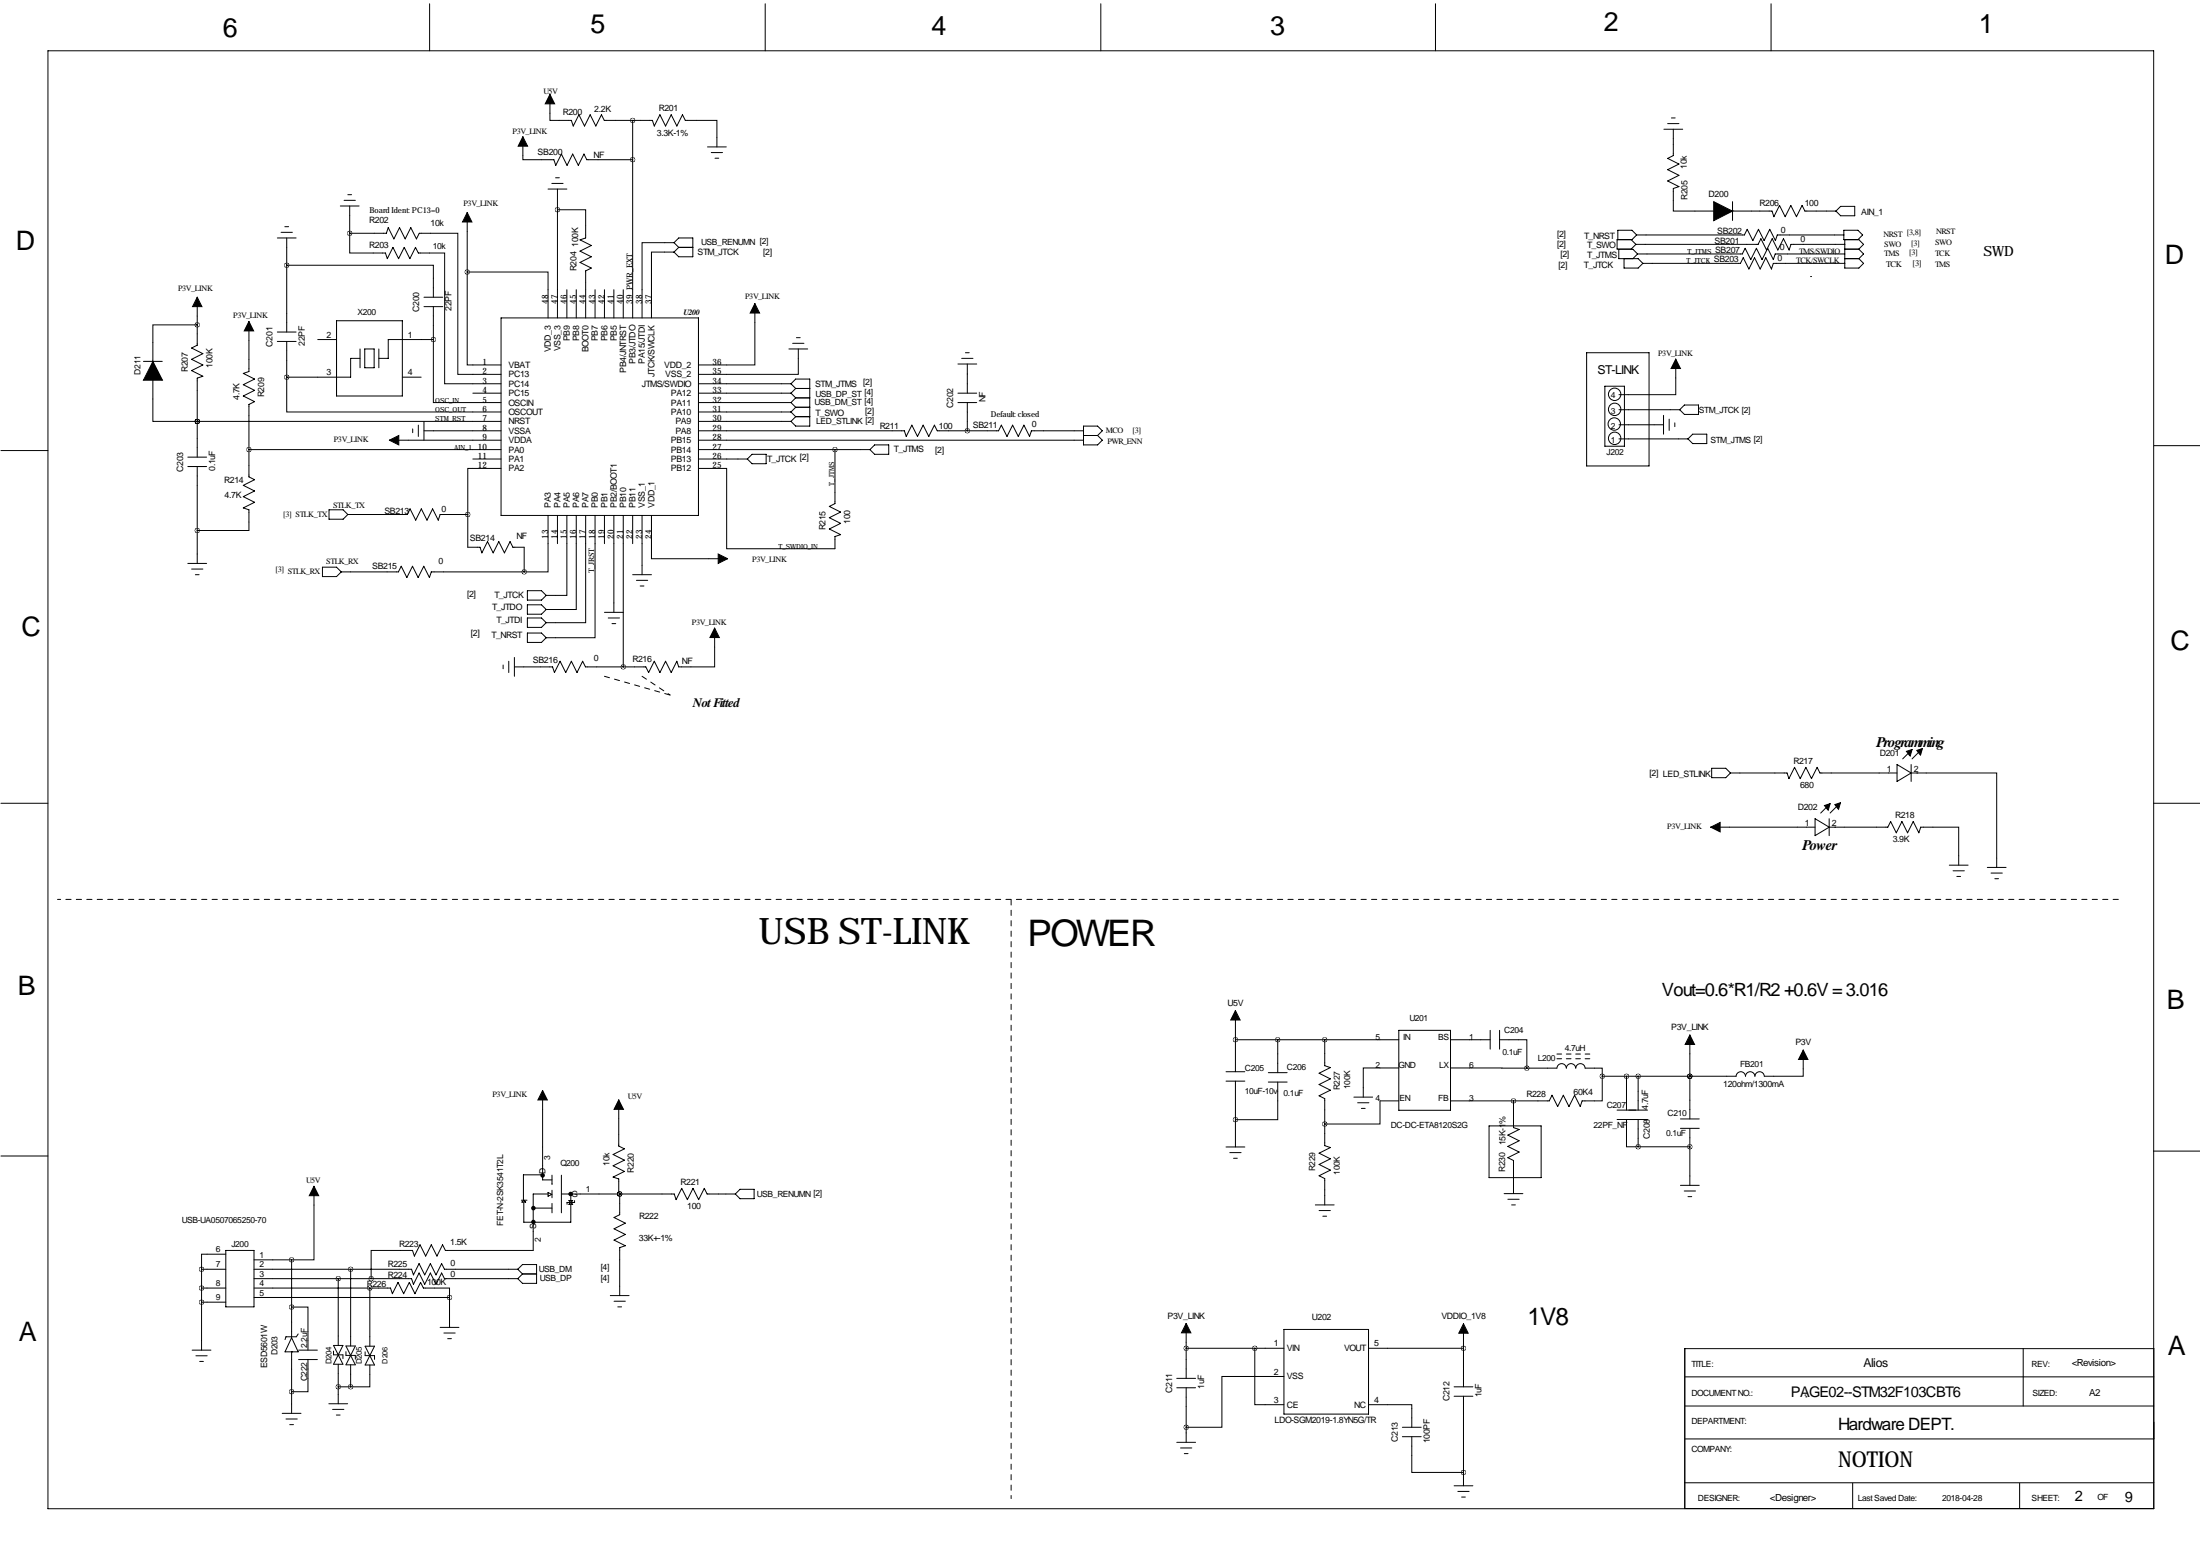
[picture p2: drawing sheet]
<svg xmlns="http://www.w3.org/2000/svg" width="594mm" height="419mm" viewBox="0 0 594 419" stroke-linecap="round" stroke-linejoin="round" font-family="sans-serif">
<g fill="none" stroke="#000" stroke-width=".27">
<path d="M13 13.7h568.9v393.7h-568.9zM116.1 1v12.7M206.8 1v12.7M297.4 1v12.7M387.9 1v12.7M478.5 1v12.7M141.3 36.9v6.2h8.4l.5 1.6 1.5-3.1 1.5 3.1 1.5-3.1 1.6 3.1 1.5-3.1 .7 1.5h12.4M148.6 25.5v7h5.8l.5 1.5 1.5-3 1.5 3 1.6-3 1.5 3 1.5-3 .8 1.5h13l.5 1.5 1.5-3 1.5 3 1.6-3 1.5 3 1.5-3 .8 1.5h8.5v7.2M170.9 32.5v53.4M191.2 39.7h5M449.6 34.9h5.1M450.6 33.4h3"/>
<path d="M451.6 31.9h1M452.1 34.9v7.1l-1.5 .8 3 1.5-3 1.5 3 1.5-3 1.6 3 1.5-1.5 .5v6.1h10.9M91.9 55.6h5.1M93 54.1h3M94 52.6h1M94.5 55.6v7.4M126.2 57.4v16.1M148.1 51.1h5.1M149.1 49.5h3M150.1 48h1M150.6 56.6h7.6v7.7l-1.5 .5 3.1 1.5-3.1 1.5 3.1 1.5-3.1 1.6 3.1 1.5-1.6 .8v12.7M150.6 51.1v34.8"/>
<path d="M192.2 41.2h3M193.2 42.7h1M468.1 54.5v5M468.1 57h10.7l.5 1.5 1.5-3 1.5 3 1.6-3 1.5 3 1.5-3 .8 1.5h8.4M497.3 55.7h3.8v2.6h-3.8l-1.2-1.3zM74.9 64.3h5.1M75.9 62.7h3.1M77 61.2h1M77.5 71.6h39.6v8.7M77.5 64.3v25.4M94.5 63h9.9l.5-1.5 1.5 3 1.5-3 1.6 3 1.5-3 1.5 3 .8-1.5h10.4v38.1h11.7M94.5 63v5.3h9.6l.5 1.6 1.6-3.1 1.5 3.1 1.5-3.1 1.5 3.1 1.6-3.1 .7 1.5h7.1v35.3h15.3"/>
<path d="M126.2 73.5h21.9v12.4M126.2 73.5v25.1h9.2M153.2 78.2v7.7M155.7 78.2v7.7M160.8 78.2v7.7M163.3 78.2v7.7M165.9 78.2v7.7M168.4 78.2v7.7M182.1 68.1h-6.1v17.8M182.1 65.5h-8.6v20.4M182.1 65.5l1.3-1.2h3.8v5h-3.8l-1.3-1.2M182.1 65.5l1.3 1.3"/>
<path d="M183.4 66.8h3.8M183.4 66.8l-1.3 1.3M437.4 67.3v2.6h5.2l1.3 1.2M438.8 69.9v2.5h3.8l1.3-1.3M440.7 64.7l1.3 1.3M442 66h33l.8-1.5 1.5 3 1.5-3 1.6 3 1.5-3 1.5 3 .5-1.5h14.5M442 66l-1.3 1.3M442.2 63.4h29.1l.8-1.5 1.5 3.1 1.5-3.1 1.6 3.1 1.5-3.1 1.5 3.1 .5-1.6h18M442.2 63.4l-1.3 1.3h-4v2.6h4.3l1.3 1.3M442.2 63.4l-1.3-1.2h-3.8v2.5M442.5 68.6h28.3l.7-1.5 1.5 3 1.6-3 1.5 3 1.5-3 1.5 3 .6-1.5h18.7M442.5 68.6l-1.3 1.3"/>
<path d="M443.9 71.1h26.4l.7-1.5 1.5 3 1.6-3 1.5 3 1.5-3 1.5 3 .5-1.5h19.3M489.2 74.7h.1M498.4 64.7v7.7h3.9l1.2-1.3-1.2-1.2M498.4 67.3h3.9M498.4 69.9h3.9M502 64.7l1.3-1.3-1.3-1.2h-3.8v2.5h4.1l1.2 1.3-1.2 1.3M502.3 67.3l1.2 1.3-1.2 1.3M38.8 97.6h5M53.3 87.7h-12v9.9M53.3 80.3v12.9l-1.5 .8 3 1.5-3 1.5 3 1.6-3 1.5 3 1.5-1.5 .5v21.3M67.3 86.8v13.5l-1.6 .5 3.1 1.6-3.1 1.5 3.1 1.5-3.1 1.5 3.1 1.6-1.5 .7v19.6l1.5 .7-3.1 1.6 3.1 1.5-3.1 1.5 3.1 1.5-3.1 1.6 1.6 .5v5.6h-14M74.9 92.2h5.1"/>
<path d="M74.9 89.7h5.1M77.5 92.2v9.7M85.9 91.7h5M90.9 86.6h17.8v20.3h-17.8zM97.3 94.2v5.1M97.3 96.8h-2.6v5.1h-17.2M98.6 94.2h2.5v5.1h-2.5zM102.4 94.2v5.1M114.6 82.8h5M114.6 80.3h5M117.1 91.7v17h18.3M117.1 82.8v8.9"/>
<path d="M117.1 91.7h-12.2v5.1h-2.5M135.4 85.9h53.3v53.3h-53.3zM204 82v16.6h-15.3M213.2 94.2h5M214.2 92.7h3M215.2 91.2h1M215.7 94.2v6.9h-27M258.8 98.3h5.1M259.8 96.8h3.1M260.9 95.2h1M261.4 98.3v7.9M428.7 95.2h16.9v30.6h-16.9z"/>
<path d="M452.8 97v9.6h-15.4M41.3 102.7v11.1h12M53.3 113.8h.1M53.3 113.8h82.1M77.5 101.9v9.4h57.9M105.2 118.9h30.2M108.7 101.9h5.1M111.5 115.8v1M113 114.8v3.1M114.6 116.3h20.8M114.6 113.8v5.1M127.8 106.2h7.6"/>
<path d="M188.7 116.3h55.6l.6 1.6 1.5-3.1 1.5 3.1 1.5-3.1 1.6 3.1 1.5-3.1 .7 1.5h16.6l.8-1.5 1.5 3.1 1.5-3.1 1.5 3.1 1.6-3.1 1.5 3.1 .5-1.6h14.1M188.7 108.7h25M188.7 106.2h25M188.7 103.6h25M188.7 111.3h25M188.7 113.8h25M188.7 118.9h104.1M213.7 103.6l1.3-1.2h3.8v12.7h-3.8l-1.3-1.3M213.7 103.6l1.3 1.3M213.7 106.2l1.3 1.2M213.7 108.7l1.3 1.3M213.7 111.3l1.3 1.2"/>
<path d="M215 104.9h3.8M215 107.4h3.8M215 104.9l-1.3 1.3M215 110h3.8M215 107.4l-1.3 1.3M215 112.5h3.8M215 110l-1.3 1.3M215 112.5l-1.3 1.3M258.8 108.7h5.1M258.8 106.2h5.1M261.4 108.7v7.6M292.8 115.1h3.8l1.2 1.2-1.2 1.3 1.2 1.3-1.2 1.2h-3.8z"/>
<path d="M292.8 117.6h3.8M433.6 104.3h5.3v16.2h-5.3zM437.4 118.5h18.7M437.4 114.7h12.1M437.4 110.6h16.4M449.5 112.2v5M451 113.2v3M452.5 114.2v1M455.1 109.4h3.8v2.5h-3.8l-1.3-1.3zM457.4 117.2h3.8v2.6h-3.8l-1.3-1.3zM.3 121.7h12.7M50.7 126h5.1"/>
<path d="M50.7 123.4h5.1M53.3 126v26.1M67.3 121.4h68.1M88.9 137.7h3.8l1.3 1.2-1.3 1.3h-3.8zM94 138.9h16l.8-1.5 1.5 3.1 1.5-3.1 1.6 3.1 1.5-3.1 1.5 3.1 .5-1.6h7.5M126.4 138.9v8.9h3.3l.5 1.5 1.5-3 1.5 3 1.6-3 1.5 3 1.5-3 .8 1.5h3v6.6M127.8 124h7.6M135.4 126.5h-9v12.4M148.1 139.2v15.2h-6.5M150.6 139.2v7.6M153.2 139.2v21.6h-5.6M155.7 139.2v25.4h-8.1"/>
<path d="M158.2 139.2v28.9h-10.6M160.8 139.2v33h-13.2M163.3 139.2v7.6M165.9 139.2v26.2M168.4 139.2v40.9M170.9 139.2v7.6M173.5 139.2v16M176 139.2v11.7h20.6M188.7 121.4h46.4M188.7 124h13.2M203.2 122.7h3.8v2.5h-3.8l-1.3-1.2zM225.6 121.4v14.6l-1.5 .8 3 1.5-3 1.5 3 1.5-3 1.5 3 1.6-1.5 .5v3.3h-29.3v-21.7h-7.6"/>
<path d="M235.1 121.4l1.2-1.3h3.8v2.6h-3.8zM582 120.3h12.5M50.7 152.1h5.1M51.8 153.7h3M52.8 155.2h1M87.1 153.2h3.8l1.3 1.2-1.3 1.3h-3.8zM92.2 154.4h15.4l.8-1.5 1.5 3.1 1.6-3.1 1.5 3.1 1.5-3.1 1.5 3.1 .5-1.6h25.1M142.5 159.5h3.8l1.3 1.3-1.3 1.3h-3.8zM170.9 155.2h5.1M172 156.7h3M173 158.2h1M135.9 179.6v1"/>
<path d="M137.5 178.6v3M139 177.5v5.1M142.5 166.9h3.8l1.3 1.2-1.3 1.3h-3.8zM142.5 163.3h3.8l1.3 1.3-1.3 1.3h-3.8zM142.5 170.9h3.8l1.3 1.3-1.3 1.3h-3.8zM163.3 165.4h5.1M164.3 166.9h3.1M165.4 168.4h1M193.1 169.6v10.5h-9.7l-.5-1.5-1.5 3-1.6-3-1.5 3-1.5-3-1.5 3-.8-1.5h-16.3l-.8-1.5-1.5 3-1.5-3-1.5 3-1.6-3-1.5 3-.5-1.5h-10.3M.3 216.9h12.7M462.5 207.5h3.8l1.3 1.2-1.3 1.3h-3.8zM467.6 208.7h15.3l.5 1.6 1.5-3.1 1.5 3.1 1.5-3.1 1.6 3.1 1.5-3.1 .7 1.5h20.9"/>
<path d="M494.5 217l-2.6 2.6M497 217l-2.5 2.6M512.6 206.5l3.8 2.2-3.8 2.3zM516.4 208.7h23.1v25.5M516.4 206.5v4.5M516.6 202.4l-2.5 2.5M519.2 202.4l-2.6 2.5M581.9 216.9h12.6M462.2 223.4h28.2M490.4 221.1l3.8 2.3-3.8 2.3zM494.2 223.4h15.9l.7-1.6 1.6 3.1 1.5-3.1 1.5 3.1 1.5-3.1 1.6 3.1 .5-1.5h10.2v10.2M494.2 221.1v4.6"/>
<path d="M526.7 233.6h5.1M527.7 235.2h3.1M528.7 236.7h1M537 234.2h5M538 235.8h3M539 237.3h1M333.8 272.9v16.5M378 278.2h13.9v21.6h-13.9zM402.6 278.2v5.1M405.2 278.2v5.1M456.6 279.5v22.7M146.6 294.5v24.1h2.5"/>
<path d="M167.2 297v12.5l1.5 .7-3 1.6 3 1.5-3 1.5 3 1.5-3 1.6 1.5 .5v3.3l.2 .7M331.3 289.4h5M331.3 291.9h5M333.8 280.8h44.2M333.8 291.9v17.8M342.7 289.7h5.1M342.7 292.2h5.1M345.2 292.2v10.2h-11.4M345.2 280.8v8.9M357.9 280.8v7l1.6 .5-3.1 1.5 3.1 1.5-3.1 1.6 3.1 1.5-3.1 1.5 1.5 .8v12.7l1.6 .5-3.1 1.5 3.1 1.5-3.1 1.6 3.1 1.5-3.1 1.5 1.5 .8v7.1M365.8 296.3h5.1M366.8 297.8h3.1"/>
<path d="M367.8 299.3h1.1M378 288.4h-9.6v7.9M378 297.3h-5.1v6.2h-15M391.9 288.4h20.6M391.9 280.8h10.7M405.2 280.8h7.3v7.6M408.9 297.3v7.2l1.6 .5-3.1 1.5 3.1 1.6-3.1 1.5 3.1 1.5-3.1 1.5 1.5 .8v8.9M412.5 288.4h8.2a1.27 1.27 0 0 1 1.3-1.2 1.27 1.27 0 0 1 1.2 1.2 1.27 1.27 0 0 1 1.3-1.2 1.27 1.27 0 0 1 1.3 1.2 1.27 1.27 0 0 1 1.2-1.2 1.27 1.27 0 0 1 1.3 1.2M420.7 285.9h1.2M420.7 284.6h1.2M423.2 285.9h1.3M423.2 284.6h1.3"/>
<path d="M425.8 285.9h1.2M425.8 284.6h1.2M428.3 288.4h4.6v2.2M428.3 285.9h1.3M428.3 284.6h1.3M432.9 290.6v6.7h-5.4l-.5 1.5-1.6-3-1.5 3-1.5-3-1.5 3-1.5-3-.8 1.5h-26.7M436.9 299.8h8.3M439.5 290.6v9.2M442.6 290.6v9.2M456.6 290.6h.1M487.2 283.6v7h-10.5a1.27 1.27 0 0 0-1.3-1.2 1.27 1.27 0 0 0-1.2 1.2 1.27 1.27 0 0 0-1.3-1.2 1.27 1.27 0 0 0-1.3 1.2 1.27 1.27 0 0 0-1.2-1.2 1.27 1.27 0 0 0-1.3 1.2h-36.2M.3 312.2h12.7"/>
<path d="M146.7 317.2h-5.3v7M149.1 317.3v2.6M151.7 317.3v10.2M331.3 309.7h5M332.3 311.3h3M333.3 312.8h1M402.3 304h14.1v14h-14.1zM436.9 302.3h8.3M439.5 302.3v7.4h3.1M442.6 302.3v7.4M442.6 309.7h14M454.1 302.2h5"/>
<path d="M454.1 304.7h5M456.6 304.7v15.4M581.9 310.8h12.6M61 338.7h-6.5v4M61 337.7h7.6v15.2h-7.6zM84.8 320.3v19.9h-6M140.9 324.1h1.5M141.5 324.7v5.3h12.7v-4.8M141.5 324.1l.5 .5h-1zM144.1 326.2h5M148.1 322l1 .5-1 .5zM148.1 322.4h-4v15.3h-23.8l-.7-1.6-1.5 3.1-1.6-3.1-1.5 3.1-1.5-3.1-1.5 3.1-.5-1.5h-11.2v7.6"/>
<path d="M149.1 321.4v2M149.1 325v2.5M151.7 322.4h30.5l.5 1.6 1.5-3.1 1.5 3.1 1.5-3.1 1.6 3.1 1.5-3.1 .8 1.5h7.6M153.7 324.2l1 1h-1l1-1zM154.2 322.4v1.8M155.2 324.2v.5h-2v.5M167.4 322.4h.1M167.4 322.4v5.6l-1.5 .8 3.1 1.5-3.1 1.5 3.1 1.5-3.1 1.6 3.1 1.5-1.6 .5v13M199.9 321.2h3.9v2.5h-3.9l-1.2-1.3zM355.4 325.4h5.1M356.4 326.9h3.1M357.4 328.4h1"/>
<path d="M406.4 322.3h5.1M407.4 323.8h3.1M408.4 325.4h1M454.1 320.1h5M455.1 321.6h3M456.1 323.1h1M54.5 342.7h6.5M54.5 347.8h6.5M54.5 351.6h6.5M54.5 342.7v21.9M68.6 347.8h36.9l.5 1.6 1.5-3.1 1.6 3.1 1.5-3.1 1.5 3.1 1.5-3.1 .8 1.5h7.1v2.6M68.6 342.7h42.6l.5 1.6 1.5-3.1 1.6 3.1 1.5-3.1 1.5 3.1 1.5-3.1 .8 1.5h19.8"/>
<path d="M68.6 345.3h42.6l.5 1.5 1.5-3 1.6 3 1.5-3 1.5 3 1.5-3 .8 1.5h19.8M68.6 340.2h10.2M68.6 350.4h52.9M78.8 353h4.4v11.6M78.8 340.2v20.9M91.4 345.3v18M94.7 342.7v20.8M99.9 347.8v15.7M118.9 358.4h5.1M119.9 360h3.1M121.5 350.4v8M139.9 342.7l1.3 1.3"/>
<path d="M139.9 342.7l1.3-1.2h3.8v5.1h-3.8l-1.3-1.3M141.2 344h3.8M141.2 344l-1.3 1.3M164.9 349.9h5.1M165.9 351.4h3.1M166.9 352.9h1M320.5 357.4v14.8M346.9 359h22.9v22.9h-22.9zM395.4 357.5v17M51.9 364.6h5.1M52.9 366.1h3.1M53.9 367.6h1.1"/>
<path d="M78.8 365.2v16.5M78.8 361.2l1.8 3.8h-3.6zM80.6 360.2l-.5 .8h-2.8l-.3 .7M80.7 364.6h5.1M80.7 367.1h5.1M83.2 367.1v8.7h-4.4M88.8 379.1h5.1M90.1 363.3l2.6 5.1h-2.6l2.6-5.1zM90.1 364.8v1.1h2.6v1M91.4 374.5h3.3M91.4 368.4v10.7M93.5 363.5l2.5 5.1h-2.5l2.5-5.1z"/>
<path d="M93.5 365v1h2.5v1M94.7 368.6v5.9M98.7 365v1.1h2.5v1M98.7 363.5l2.5 5.1h-2.5l2.5-5.1zM99.9 368.6v5.9h-5.2M121 361.5h1M318 374.8h5M318 372.2h5M320.5 364.1h26.4M320.5 374.8v14.7M339 364.1v15.2h7.9M346.9 371.7h-16.8v13.7h-9.6"/>
<path d="M369.8 379.3h11.7v6.1M369.8 364.1h25.6M392.9 377h5.1M392.9 374.5h5.1M395.4 377v24.2M455.2 371.8h126.8M455.2 379.7h126.8M487.7 376.7h.1M546.7 364.2v15.5M582 364.2h-126.8v43.2M76.3 381.7h5M77.3 383.2h3"/>
<path d="M78.3 384.7h1M89.9 380.6h3M90.9 382.1h1M318 389.5h5M319 391h3M320 392.5h1M378.9 388h5.1M378.9 385.4h5.1M381.5 388v9.6h13.9M455.2 388.6h126.8M392.9 401.2h5.1M393.9 402.7h3.1"/>
<path d="M394.9 404.3h1M455.2 400.4h126.8M500.6 400.5v6.9M545.7 400.5v6.9"/>
<circle cx="436.2" cy="114.5" r="1.68"/>
<circle cx="436.3" cy="110.5" r="1.68"/>
<circle cx="436.3" cy="118.4" r="1.68"/>
<circle cx="436.3" cy="106.5" r="1.68"/>
</g>
<circle cx="487.9" cy="377.2" r=".15" fill="#000"/>
<path d="M163.3 182.6l17.8 5.1M173.5 182.6l7.6 5.1M273.2 243v161.7M572.4 242.9h-556.9" fill="none" stroke="#000" stroke-width=".27" stroke-dasharray="1.4 1.4"/>
<g fill="#000" stroke="#000" stroke-width=".27">
<path d="M141.3 36.9l1.2 2.6h-2.5zM148.6 25.5l1.3 2.5h-2.6zM126.2 57.4l1.3 2.5h-2.5zM463 54.5l5.1 2.5-5.1 2.6zM41.3 97.6l2.6 5.1h-5.1zM53.3 80.3l1.3 2.5h-2.6zM67.3 86.8l1.2 2.6h-2.5zM204 82l1.2 2.5h-2.5zM452.8 97l1.3 2.5h-2.6zM105.2 118.9l2.5-1.3v2.5zM194.1 149.6l2.5 1.3-2.5 1.2zM193.1 169.6l1.3 2.6h-2.6z"/>
<path d="M493 217.5l1.5-.5-.5 1.8zM495.8 217.3l1.5-.5-.5 1.7zM515.1 202.9l1.5-.5-.5 1.8zM517.9 202.6l1.5-.5-.5 1.8zM462.2 223.4l2.6-1.3v2.5zM333.8 272.9l1.3 2.5h-2.6zM456.6 279.5l1.3 2.5h-2.6zM146.6 294.5l1.3 2.5h-2.6zM167.2 297l1.3 2.6h-2.6zM487.2 283.6l1.3 2.5h-2.5zM84.8 320.3l1.3 2.6h-2.5zM320.5 357.4l1.3 2.5h-2.6z"/>
<path d="M395.4 357.5l1.3 2.5h-2.5z"/>
</g>
<g fill="none" stroke="#000" stroke-width=".51">
<circle cx="146.6" cy="317.4" r=".36"/>
<circle cx="144.1" cy="330" r=".36"/>
<circle cx="144.1" cy="326.2" r=".36"/>
<circle cx="154.2" cy="322.4" r=".36"/>
</g>
<path d="M167.4 322.4a.05 .05 0 0 0 .1 0 .05 .05 0 0 0-.1 0zM53.2 113.8a.05 .05 0 0 0 .1 0 .05 .05 0 0 0-.1 0zM167.4 322.4a.05 .05 0 0 0 .1 0 .05 .05 0 0 0-.1 0zM94.4 63a.05 .05 0 0 0 .1 0 .05 .05 0 0 0-.1 0zM67.2 121.4a.05 .05 0 0 0 .1 0 .05 .05 0 0 0-.1 0zM53.2 143.3a.05 .05 0 0 0 .1 0 .05 .05 0 0 0-.1 0zM77.4 71.6a.05 .05 0 0 0 .1 0 .05 .05 0 0 0-.1 0zM170.9 32.5a.05 .05 0 0 0 .1 0 .05 .05 0 0 0-.1 0zM150.6 56.6a.05 .05 0 0 0 .1 0 .05 .05 0 0 0-.1 0zM261.3 116.3a.05 .05 0 0 0 .1 0 .05 .05 0 0 0-.1 0zM54.4 342.7a.05 .05 0 0 0 .1 0 .05 .05 0 0 0-.1 0zM54.4 347.8a.05 .05 0 0 0 .1 0 .05 .05 0 0 0-.1 0zM54.4 351.6a.05 .05 0 0 0 .1 0 .05 .05 0 0 0-.1 0zM395.4 364.1a.05 .05 0 0 0 .1 0 .05 .05 0 0 0-.1 0zM395.4 397.6a.05 .05 0 0 0 .1 0 .05 .05 0 0 0-.1 0zM339 364.1a.05 .05 0 0 0 .1 0 .05 .05 0 0 0-.1 0zM357.9 303.5a.05 .05 0 0 0 .1 0 .05 .05 0 0 0-.1 0zM333.8 302.4a.05 .05 0 0 0 .1 0 .05 .05 0 0 0-.1 0zM333.8 280.8a.05 .05 0 0 0 .1 0 .05 .05 0 0 0-.1 0zM357.9 280.8a.05 .05 0 0 0 .1 0 .05 .05 0 0 0-.1 0zM456.5 309.7a.05 .05 0 0 0 .1 0 .05 .05 0 0 0-.1 0zM456.5 290.6a.05 .05 0 0 0 .1 0 .05 .05 0 0 0-.1 0zM345.2 280.8a.05 .05 0 0 0 .1 0 .05 .05 0 0 0-.1 0zM442.6 290.6a.05 .05 0 0 0 .1 0 .05 .05 0 0 0-.1 0zM117 91.7a.05 .05 0 0 0 .1 0 .05 .05 0 0 0-.1 0zM100.2 345.3a.05 .05 0 0 0 .1 0 .05 .05 0 0 0-.1 0zM91.3 345.3a.05 .05 0 0 0 .1 0 .05 .05 0 0 0-.1 0zM78.7 353a.05 .05 0 0 0 .1 0 .05 .05 0 0 0-.1 0zM78.7 375.8a.05 .05 0 0 0 .1 0 .05 .05 0 0 0-.1 0zM91.3 374.5a.05 .05 0 0 0 .1 0 .05 .05 0 0 0-.1 0zM412.5 288.4a.05 .05 0 0 0 .1 0 .05 .05 0 0 0-.1 0zM442.6 309.7a.05 .05 0 0 0 .1 0 .05 .05 0 0 0-.1 0zM456.5 290.6a.05 .05 0 0 0 .1 0 .05 .05 0 0 0-.1 0zM126.2 73.5a.05 .05 0 0 0 .1 0 .05 .05 0 0 0-.1 0zM77.4 101.9a.05 .05 0 0 0 .1 0 .05 .05 0 0 0-.1 0zM408.9 297.3a.05 .05 0 0 0 .1 0 .05 .05 0 0 0-.1 0zM439.4 290.6a.05 .05 0 0 0 .1 0 .05 .05 0 0 0-.1 0zM94.7 342.7a.05 .05 0 0 0 .1 0 .05 .05 0 0 0-.1 0zM53.2 113.8a.05 .05 0 0 0 .1 0 .05 .05 0 0 0-.1 0zM53.2 87.7a.05 .05 0 0 0 .1 0 .05 .05 0 0 0-.1 0zM126.3 138.9a.05 .05 0 0 0 .1 0 .05 .05 0 0 0-.1 0zM141.6 154.4a.05 .05 0 0 0 .1 0 .05 .05 0 0 0-.1 0zM170.9 43.1a.05 .05 0 0 0 .1 0 .05 .05 0 0 0-.1 0zM99.9 347.8a.05 .05 0 0 0 .1 0 .05 .05 0 0 0-.1 0zM94.7 374.5a.05 .05 0 0 0 .1 0 .05 .05 0 0 0-.1 0zM78.7 340.2a.05 .05 0 0 0 .1 0 .05 .05 0 0 0-.1 0zM121.4 350.4a.05 .05 0 0 0 .1 0 .05 .05 0 0 0-.1 0zM432.9 290.6a.05 .05 0 0 0 .1 0 .05 .05 0 0 0-.1 0z" fill="#000" stroke="#000" stroke-width="1.3"/>
<g font-size="9.9">
<text x="205" y="255">USB ST-LINK</text>
<text x="277.6" y="255.5">POWER</text>
</g>
<g font-size="7.3">
<text x="60.2" y="9.9">6</text>
<text x="159.5" y="8.9">5</text>
<text x="251.7" y="9.4">4</text>
<text x="343.2" y="9.4">3</text>
<text x="433.3" y="8.4">2</text>
<text x="534.7" y="8.9">1</text>
<text x="4.3" y="67.6">D</text>
<text x="585" y="71.4">D</text>
<text x="5.8" y="171.7">C</text>
<text x="586.5" y="175.5">C</text>
<text x="4.8" y="268.7">B</text>
<text x="585.5" y="272.5">B</text>
<text x="5.1" y="362.2">A</text>
<text x="585.7" y="366">A</text>
</g>
<text font-size="6.6" x="412.8" y="357.9">1V8</text>
<text font-size="5.9" x="496.6" y="396.2">NOTION</text>
<text font-size="4.9" x="449" y="269">Vout=0.6*R1/R2 +0.6V = 3.016</text>
<text font-size="4.6" x="496.6" y="386">Hardware DEPT.</text>
<g font-size="4">
<text x="507" y="201.7">Programming</text>
<text x="487" y="229.6">Power</text>
<text x="483.9" y="377.2">PAGE02--STM32F103CBT6</text>
<text x="560.6" y="405.4">2</text>
<text x="574.1" y="405.6">9</text>
</g>
<text font-size="3.8" x="535.9" y="69.1">SWD</text>
<text font-size="3.5" x="187.2" y="191">Not Fitted</text>
<g font-size="3.3">
<text x="431.6" y="100.9">ST-LINK</text>
<text x="503.5" y="369.1">Alios</text>
</g>
<g font-size="2.6">
<text x="559.8" y="368.9">&lt;Revision&gt;</text>
<text x="564.5" y="377">A2</text>
<text x="478.2" y="405.2">&lt;Designer&gt;</text>
</g>
<g font-size="2.4">
<text x="178" y="30">R201</text>
<text x="152.1" y="31">R200</text>
<text x="160.6" y="30.3">2.2K</text>
<text x="145.3" y="41.9">SB200</text>
<text x="177.5" y="36.6">3.3K-1%</text>
<text x="160.4" y="42.7">NF</text>
<text x="455.7" y="45.6" transform="rotate(-90 455.7 45.6)">10k</text>
<text x="455.9" y="54" transform="rotate(-90 455.9 54)">R205</text>
<text x="461.7" y="53.2">D200</text>
<text x="475.4" y="55.7">R206</text>
<text x="487.6" y="55.5">100</text>
<text x="502.9" y="58">AIN_1</text>
<text x="99.8" y="60.3">R202</text>
<text x="116.3" y="61">10k</text>
<text x="420.7" y="64.1">[2]</text>
<text x="428" y="64.5">T_NRST</text>
<text x="463.3" y="65.8">SB201</text>
<text x="464" y="63.2">SB202</text>
<text x="481.2" y="62.8">0</text>
<text x="486.5" y="65.3">0</text>
<text x="99.8" y="67.1">R203</text>
<text x="156.2" y="66.6" transform="rotate(-90 156.2 66.6)">100K</text>
<text x="188.5" y="68.8">STM_JTCK</text>
<text x="206.2" y="68.9">[2]</text>
<text x="420.7" y="66.6">[2]</text>
<text x="421.6" y="69.4">[2]</text>
<text x="428.8" y="67">T_SWO</text>
<text x="428.9" y="69.6">T_JTMS</text>
<text x="463.1" y="70.9">SB203</text>
<text x="463.4" y="68.3">SB207</text>
<text x="480.3" y="70.4">0</text>
<text x="480.9" y="67.6">0</text>
<text x="155.8" y="73.2" transform="rotate(-90 155.8 73.2)">R204</text>
<text x="421.1" y="72.4">[2]</text>
<text x="428" y="72.4">T_JTCK</text>
<text x="122" y="83.9" transform="rotate(-90 122 83.9)">22PF</text>
<text x="148.1" y="82" transform="rotate(-90 148.1 82)">48</text>
<text x="150.6" y="82" transform="rotate(-90 150.6 82)">47</text>
<text x="153.2" y="82" transform="rotate(-90 153.2 82)">46</text>
<text x="155.7" y="82" transform="rotate(-90 155.7 82)">45</text>
<text x="158.2" y="82" transform="rotate(-90 158.2 82)">44</text>
<text x="160.8" y="82" transform="rotate(-90 160.8 82)">43</text>
<text x="163.3" y="82" transform="rotate(-90 163.3 82)">42</text>
<text x="165.9" y="82" transform="rotate(-90 165.9 82)">41</text>
<text x="168.4" y="82" transform="rotate(-90 168.4 82)">40</text>
<text x="170.9" y="82" transform="rotate(-90 170.9 82)">39 PWR_EXT</text>
<text x="173.5" y="82" transform="rotate(-90 173.5 82)">38</text>
<text x="176" y="82" transform="rotate(-90 176 82)">37</text>
<text x="113.3" y="84.2" transform="rotate(-90 113.3 84.2)">C200</text>
<text x="73.7" y="93.6" transform="rotate(-90 73.7 93.6)">C201</text>
<text x="82.4" y="93.3" transform="rotate(-90 82.4 93.3)">22PF</text>
<text x="88.2" y="91.2">2</text>
<text x="110.2" y="91.2">1</text>
<text x="148.9" y="95.1" transform="rotate(-90 148.9 95.1)">VDD_3</text>
<text x="151.4" y="94.8" transform="rotate(-90 151.4 94.8)">VSS_3</text>
<text x="154" y="92.1" transform="rotate(-90 154 92.1)">PB9</text>
<text x="156.5" y="92.1" transform="rotate(-90 156.5 92.1)">PB8</text>
<text x="159" y="95.1" transform="rotate(-90 159 95.1)">BOOT0</text>
<text x="161.6" y="92.1" transform="rotate(-90 161.6 92.1)">PB7</text>
<text x="164.1" y="92.1" transform="rotate(-90 164.1 92.1)">PB6</text>
<text x="166.7" y="92.1" transform="rotate(-90 166.7 92.1)">PB5</text>
<text x="50.7" y="100.4" transform="rotate(-90 50.7 100.4)">R207</text>
<text x="57.4" y="99.4" transform="rotate(-90 57.4 99.4)">100K</text>
<text x="88.2" y="101.3">3</text>
<text x="110.2" y="101.3">4</text>
<text x="130.3" y="98.6">1</text>
<text x="130.3" y="101.1">2</text>
<text x="137.4" y="99.3">VBAT</text>
<text x="137.4" y="101.9">PC13</text>
<text x="169.2" y="100.7" transform="rotate(-90 169.2 100.7)">PB4/JNTRST</text>
<text x="171.7" y="98.2" transform="rotate(-90 171.7 98.2)">PB3/JTDO</text>
<text x="174.3" y="98.2" transform="rotate(-90 174.3 98.2)">PA15/JTDI</text>
<text x="176.8" y="101.7" transform="rotate(-90 176.8 101.7)">JTCK/SWCLK</text>
<text x="179.5" y="99.3">VDD_2</text>
<text x="179.8" y="101.9">VSS_2</text>
<text x="192.5" y="101.1">35</text>
<text x="192.5" y="98.6">36</text>
<text x="64.7" y="107.9" transform="rotate(-90 64.7 107.9)">4.7K</text>
<text x="71.4" y="107.2" transform="rotate(-90 71.4 107.2)">R209</text>
<text x="130.3" y="103.6">3</text>
<text x="130.3" y="106.2">4</text>
<text x="137.4" y="104.4">PC14</text>
<text x="137.4" y="107">PC15</text>
<text x="173.4" y="104.4">JTMS/SWDIO</text>
<text x="181.3" y="107">PA12</text>
<text x="192.5" y="106.2">33</text>
<text x="192.5" y="103.6">34</text>
<text x="220.2" y="104.4">STM_JTMS</text>
<text x="233.3" y="103.9">[2]</text>
<text x="130.3" y="108.7">5</text>
<text x="130.3" y="111.3">6</text>
<text x="130.3" y="113.8">7</text>
<text x="137.4" y="109.5">OSCIN</text>
<text x="137.4" y="112">OSCOUT</text>
<text x="181.3" y="112">PA10</text>
<text x="181.3" y="109.5">PA11</text>
<text x="192.5" y="113.8">30</text>
<text x="192.5" y="111.3">31</text>
<text x="192.5" y="108.7">32</text>
<text x="220.3" y="112.3">T_SWO</text>
<text x="233.8" y="111.8">[2]</text>
<text x="257.6" y="110.1" transform="rotate(-90 257.6 110.1)">C202</text>
<text x="266.2" y="108.6" transform="rotate(-90 266.2 108.6)">NF</text>
<text x="130.3" y="116.3">8</text>
<text x="130.3" y="118.9">9</text>
<text x="137.4" y="114.6">NRST</text>
<text x="137.4" y="117.1">VSSA</text>
<text x="137.4" y="119.7">VDDA</text>
<text x="181.3" y="119.7">PB15</text>
<text x="182.5" y="117.1">PA8</text>
<text x="182.5" y="114.6">PA9</text>
<text x="192.5" y="118.9">28</text>
<text x="192.5" y="116.3">29</text>
<text x="237.7" y="115.8">R211</text>
<text x="253.7" y="115.9">100</text>
<text x="262.9" y="115.6">SB211</text>
<text x="278.8" y="115.4">0</text>
<text x="129.1" y="121.4">10</text>
<text x="129.1" y="124">11</text>
<text x="137.4" y="122.2">PA0</text>
<text x="137.4" y="124.7">PA1</text>
<text x="181.3" y="124.7">PB13</text>
<text x="181.3" y="122.2">PB14</text>
<text x="192.5" y="124">26</text>
<text x="192.5" y="121.4">27</text>
<text x="207.3" y="124.7">T_JTCK [2]</text>
<text x="241.6" y="122.2">T_JTMS</text>
<text x="252.7" y="122.2">[2]</text>
<text x="49.5" y="127.4" transform="rotate(-90 49.5 127.4)">C203</text>
<text x="58.2" y="127.2" transform="rotate(-90 58.2 127.2)">0.1uF</text>
<text x="60.6" y="130.6">R214</text>
<text x="129.1" y="126.5">12</text>
<text x="137.4" y="127.3">PA2</text>
<text x="181.3" y="127.3">PB12</text>
<text x="192.5" y="126.5">25</text>
<text x="60.7" y="134.4">4.7K</text>
<text x="148.9" y="137.2" transform="rotate(-90 148.9 137.2)">PA3</text>
<text x="151.4" y="137.2" transform="rotate(-90 151.4 137.2)">PA4</text>
<text x="154" y="137.2" transform="rotate(-90 154 137.2)">PA5</text>
<text x="156.5" y="137.2" transform="rotate(-90 156.5 137.2)">PA6</text>
<text x="159" y="137.2" transform="rotate(-90 159 137.2)">PA7</text>
<text x="161.6" y="137.2" transform="rotate(-90 161.6 137.2)">PB0</text>
<text x="164.1" y="137.2" transform="rotate(-90 164.1 137.2)">PB1</text>
<text x="166.7" y="137.2" transform="rotate(-90 166.7 137.2)">PB2/BOOT1</text>
<text x="169.2" y="137.2" transform="rotate(-90 169.2 137.2)">PB10</text>
<text x="171.7" y="137.2" transform="rotate(-90 171.7 137.2)">PB11</text>
<text x="174.3" y="137.2" transform="rotate(-90 174.3 137.2)">VSS_1</text>
<text x="176.8" y="137.2" transform="rotate(-90 176.8 137.2)">VDD_1</text>
<text x="103.9" y="138.7">SB213</text>
<text x="119.3" y="138.2">0</text>
<text x="223.1" y="143.1" transform="rotate(-90 223.1 143.1)">R215</text>
<text x="229.7" y="141.4" transform="rotate(-90 229.7 141.4)">100</text>
<text x="127" y="146.1">SB214</text>
<text x="139.5" y="145.6">NF</text>
<text x="148.1" y="145.4" transform="rotate(-90 148.1 145.4)">13</text>
<text x="150.6" y="145.4" transform="rotate(-90 150.6 145.4)">14</text>
<text x="153.2" y="145.4" transform="rotate(-90 153.2 145.4)">15</text>
<text x="155.7" y="145.4" transform="rotate(-90 155.7 145.4)">16</text>
<text x="158.2" y="145.4" transform="rotate(-90 158.2 145.4)">17</text>
<text x="160.8" y="145.4" transform="rotate(-90 160.8 145.4)">18</text>
<text x="163.3" y="145.4" transform="rotate(-90 163.3 145.4)">19</text>
<text x="165.9" y="145.4" transform="rotate(-90 165.9 145.4)">20</text>
<text x="168.4" y="145.4" transform="rotate(-90 168.4 145.4)">21</text>
<text x="170.9" y="145.4" transform="rotate(-90 170.9 145.4)">22</text>
<text x="173.5" y="145.4" transform="rotate(-90 173.5 145.4)">23</text>
<text x="176" y="145.4" transform="rotate(-90 176 145.4)">24</text>
<text x="100.6" y="153.7">SB215</text>
<text x="118.5" y="152.2">0</text>
<text x="126.2" y="161.1">[2]</text>
<text x="133.6" y="161.5">T_JTCK</text>
<text x="133" y="164.6">T_JTDO</text>
<text x="127.2" y="171.8">[2]</text>
<text x="132.8" y="172.2">T_NRST</text>
<text x="134.2" y="168.1">T_JTDI</text>
<text x="144" y="179.1">SB216</text>
<text x="160.4" y="178.6">0</text>
<text x="170.9" y="178.9">R216</text>
<text x="184.2" y="179.3">NF</text>
<text x="445.7" y="209.6">[2] LED_STLINK</text>
<text x="484.6" y="206.2">R217</text>
<text x="507.9" y="204.2">D201</text>
<text x="509.8" y="208.4">1</text>
<text x="517.1" y="208.4">2</text>
<text x="486.4" y="212.9">680</text>
<text x="485.7" y="218.8">D202</text>
<text x="512.1" y="220.8">R218</text>
<text x="487.7" y="223">1</text>
<text x="495" y="223">2</text>
<text x="511.4" y="227.5">3.9K</text>
<text x="331.7" y="271.6">U5V</text>
<text x="451.6" y="278.2">P3V_LINK</text>
<text x="485.1" y="282.3">P3V</text>
<text x="465.6" y="293.4">120ohm/1300mA</text>
<text x="412.5" y="296.2">R228</text>
<text x="425.2" y="295.7">60K4</text>
<text x="445.4" y="299.7" transform="rotate(-90 445.4 299.7)">4.7uF</text>
<text x="406.8" y="309.3" transform="rotate(-90 406.8 309.3)">15K-1%</text>
<text x="445.8" y="307.6" transform="rotate(-90 445.8 307.6)">C208</text>
<text x="164.6" y="314.8" transform="rotate(-90 164.6 314.8)">10k</text>
<text x="171.3" y="316.6" transform="rotate(-90 171.3 316.6)">R220</text>
<text x="406.7" y="316.4" transform="rotate(-90 406.7 316.4)">R230</text>
<text x="183.9" y="319.9">R221</text>
<text x="172.7" y="329.3">R222</text>
<text x="185.7" y="326.5">100</text>
<text x="172.6" y="335.2">33K+-1%</text>
<text x="107.9" y="336.7">R223</text>
<text x="121.7" y="336.2">1.5K</text>
<text x="121.8" y="341.8">0</text>
<text x="99.1" y="347.6">R226</text>
<text x="104.8" y="342.2">R225</text>
<text x="104.8" y="345">R224</text>
<text x="115.4" y="347.1">100K</text>
<text x="121.8" y="344.8">0</text>
<text x="315.5" y="356.1">P3V_LINK</text>
<text x="354.5" y="356.5">U202</text>
<text x="389.4" y="356.2">VDDIO_1V8</text>
<text x="344.2" y="363.6">1</text>
<text x="347.7" y="364.9">VIN</text>
<text x="363.2" y="364.9">VOUT</text>
<text x="371.3" y="363.6">5</text>
<text x="72.2" y="369.5" transform="rotate(-90 72.2 369.5)">ESD5601W</text>
<text x="344.2" y="371.2">2</text>
<text x="316.7" y="376.1" transform="rotate(-90 316.7 376.1)">C211</text>
<text x="325.4" y="375.1" transform="rotate(-90 325.4 375.1)">1uF</text>
<text x="347.7" y="372.5">VSS</text>
<text x="400.3" y="377.3" transform="rotate(-90 400.3 377.3)">1uF</text>
<text x="344.2" y="378.8">3</text>
<text x="347.7" y="380.1">CE</text>
<text x="365.9" y="380.1">NC</text>
<text x="371.3" y="378.8">4</text>
<text x="391.6" y="378.4" transform="rotate(-90 391.6 378.4)">C212</text>
<text x="344.4" y="384.2">LDO-SGM2019-1.8YN5G/TR</text>
<text x="377.6" y="389.3" transform="rotate(-90 377.6 389.3)">C213</text>
<text x="386.3" y="389.7" transform="rotate(-90 386.3 389.7)">100PF</text>
</g>
<g font-size="2.3">
<text x="116.9" y="67.3">10k</text>
<text x="189.5" y="66.3">USB_RENUMN [2]</text>
<text x="516.8" y="71.8">[3]</text>
<text x="509.6" y="72.1">TCK</text>
<text x="96.6" y="85.1">X200</text>
<text x="38" y="101.2" transform="rotate(-90 38 101.2)">D211</text>
<text x="220.3" y="107.2">USB_DP_ST [4]</text>
<text x="435.2" y="107.6">4</text>
<text x="220.1" y="109.5">USB_DM_ST [4]</text>
<text x="435.2" y="111.7">3</text>
<text x="459" y="111.7">STM_JTCK [2]</text>
<text x="220.5" y="114.6">LED_STLINK [2]</text>
<text x="435.2" y="119.5">1</text>
<text x="435.2" y="115.7">2</text>
<text x="462.2" y="119.5">STM_JTMS [2]</text>
<text x="434.1" y="122.8">J202</text>
<text x="380.8" y="275.7">U201</text>
<text x="371.7" y="280.8">5</text>
<text x="379.2" y="280.8">IN</text>
<text x="388.6" y="280.8">BS</text>
<text x="397" y="280.8">1</text>
<text x="406.5" y="279">C204</text>
<text x="405.9" y="284.8">0.1uF</text>
<text x="415.5" y="286.6">L200</text>
<text x="422.8" y="283.8">4.7uH</text>
<text x="336.3" y="289.2">C205</text>
<text x="347.7" y="288.9">C206</text>
<text x="371.7" y="288.4">2</text>
<text x="377.9" y="288.4">GND</text>
<text x="388.9" y="288.4">LX</text>
<text x="397" y="288.4">6</text>
<text x="470.1" y="288">FB201</text>
<text x="336.3" y="295.5">10uF-10v</text>
<text x="346.8" y="296">0.1uF</text>
<text x="362" y="294.4" transform="rotate(-90 362 294.4)">R227</text>
<text x="364.8" y="294.1" transform="rotate(-90 364.8 294.1)">100K</text>
<text x="371.7" y="297.3">4</text>
<text x="378.1" y="297.3">EN</text>
<text x="388.6" y="297.3">FB</text>
<text x="397" y="297.3">3</text>
<text x="434.1" y="299.3">C207</text>
<text x="375.8" y="304.7">DC-DC-ETA8120S2G</text>
<text x="430.6" y="304.6">22PF_NF</text>
<text x="450.6" y="301.3">C210</text>
<text x="450.2" y="306.7">0.1uF</text>
<text x="147.4" y="317.2" transform="rotate(-90 147.4 317.2)">D</text>
<text x="148.7" y="313.3" transform="rotate(-90 148.7 313.3)">3</text>
<text x="151.4" y="314.8">Q200</text>
<text x="355.4" y="316.2" transform="rotate(-90 355.4 316.2)">R229</text>
<text x="362" y="317.2" transform="rotate(-90 362 317.2)">100K</text>
<text x="154.4" y="323.2">G</text>
<text x="158.3" y="321.9">1</text>
<text x="204.5" y="323.2">USB_RENUMN [2]</text>
<text x="49.1" y="330.3">USB-UA0507065250-70</text>
<text x="135.9" y="331" transform="rotate(-90 135.9 331)">FET-N-2SK3541T2L</text>
<text x="144.8" y="331.8" transform="rotate(-90 144.8 331.8)">S</text>
<text x="146.1" y="335.3" transform="rotate(-90 146.1 335.3)">2</text>
<text x="58.3" y="338.2">6</text>
<text x="62.5" y="336.7">J200</text>
<text x="70.2" y="339.7">1</text>
<text x="58.3" y="342.2">7</text>
<text x="58.3" y="347.3">8</text>
<text x="70.2" y="342.2">2</text>
<text x="70.2" y="344.8">3</text>
<text x="70.2" y="347.3">4</text>
<text x="145.6" y="343.5">USB_DM</text>
<text x="145.8" y="346">USB_DP</text>
<text x="162.3" y="343">[4]</text>
<text x="162.3" y="345.8">[4]</text>
<text x="58.3" y="351.1">9</text>
<text x="70.2" y="349.9">5</text>
<text x="75" y="365.9" transform="rotate(-90 75 365.9)">D203</text>
<text x="83" y="364" transform="rotate(-90 83 364)">2.2uF</text>
<text x="457" y="369.3">TITLE:</text>
<text x="548.9" y="369">REV:</text>
<text x="83" y="373" transform="rotate(-90 83 373)">C222</text>
<text x="457" y="376.9">DOCUMENT NO.:</text>
<text x="549.2" y="376.9">SIZED:</text>
<text x="457" y="384.5">DEPARTMENT:</text>
<text x="457" y="392.1">COMPANY:</text>
<text x="458.8" y="405.3">DESIGNER:</text>
<text x="502" y="405.3">Last Saved Date:</text>
<text x="524.7" y="405.3">2018-04-28</text>
<text x="548.9" y="405.3">SHEET:</text>
<text x="566.7" y="405.1">OF</text>
</g>
<g font-size="2.2">
<text x="146.8" y="25.4">U5V</text>
<text x="138.5" y="36.3">P3V_LINK</text>
<text x="99.8" y="57.4">Board Ident: PC13=0</text>
<text x="125.2" y="55.6">P3V_LINK</text>
<text x="508.9" y="63.9">NRST [3,8]</text>
<text x="523.1" y="63.1">NRST</text>
<text x="485.3" y="71.1">TCK/SWCLK</text>
<text x="486.1" y="68.6">TMS/SWDIO</text>
<text x="509.1" y="69">TMS</text>
<text x="509.1" y="66.7">SWO</text>
<text x="515.9" y="69">[3]</text>
<text x="516.4" y="66.4">[3]</text>
<text x="522.8" y="69.2">TCK</text>
<text x="522.8" y="66.2">SWO</text>
<text x="522.8" y="72">TMS</text>
<text x="48.1" y="78.6">P3V_LINK</text>
<text x="201.3" y="80.8">P3V_LINK</text>
<text x="63" y="86">P3V_LINK</text>
<text x="184.7" y="85.1">U200</text>
<text x="448" y="96.1">P3V_LINK</text>
<text x="267.7" y="112.5">Default: closed</text>
<text x="90.2" y="119.3">P3V_LINK</text>
<text x="298.8" y="117">MCO</text>
<text x="299.2" y="119.8">PWR_ENN</text>
<text x="306" y="117">[3]</text>
<text x="90" y="137.1">STLK_TX</text>
<text x="76.5" y="139.6">[3] STLK_TX</text>
<text x="74.4" y="154.6">[3] STLK_RX</text>
<text x="88.2" y="152.3">STLK_RX</text>
<text x="160.5" y="154.7" transform="rotate(-90 160.5 154.7)">T_JRST</text>
<text x="203.3" y="151.8">P3V_LINK</text>
<text x="186.9" y="168.8">P3V_LINK</text>
<text x="450.5" y="223.9">P3V_LINK</text>
<text x="133" y="296.1">P3V_LINK</text>
<text x="169.6" y="296.7">U5V</text>
<text x="82.7" y="319.5">U5V</text>
</g>
<g font-size="2.1">
<text x="89.6" y="368.4" transform="rotate(-90 89.6 368.4)">D204</text>
<text x="97.7" y="368.4" transform="rotate(-90 97.7 368.4)">D205</text>
</g>
<text font-size="2" x="104.7" y="368.2" transform="rotate(-90 104.7 368.2)">D206</text>
<g font-size="1.9">
<text x="455.7" y="71.1">T_JTCK</text>
<text x="455.9" y="68.6">T_JTMS</text>
<text x="117.6" y="108.7">OSC_IN</text>
<text x="117.6" y="111.3">OSC_OUT</text>
<text x="117.6" y="113.8">STM_RST</text>
<text x="122.7" y="121.4">AIN_1</text>
<text x="225.3" y="131.2" transform="rotate(-90 225.3 131.2)">T_JTMS</text>
<text x="210.4" y="148.2">T_SWDIO_IN</text>
</g>
</svg>
